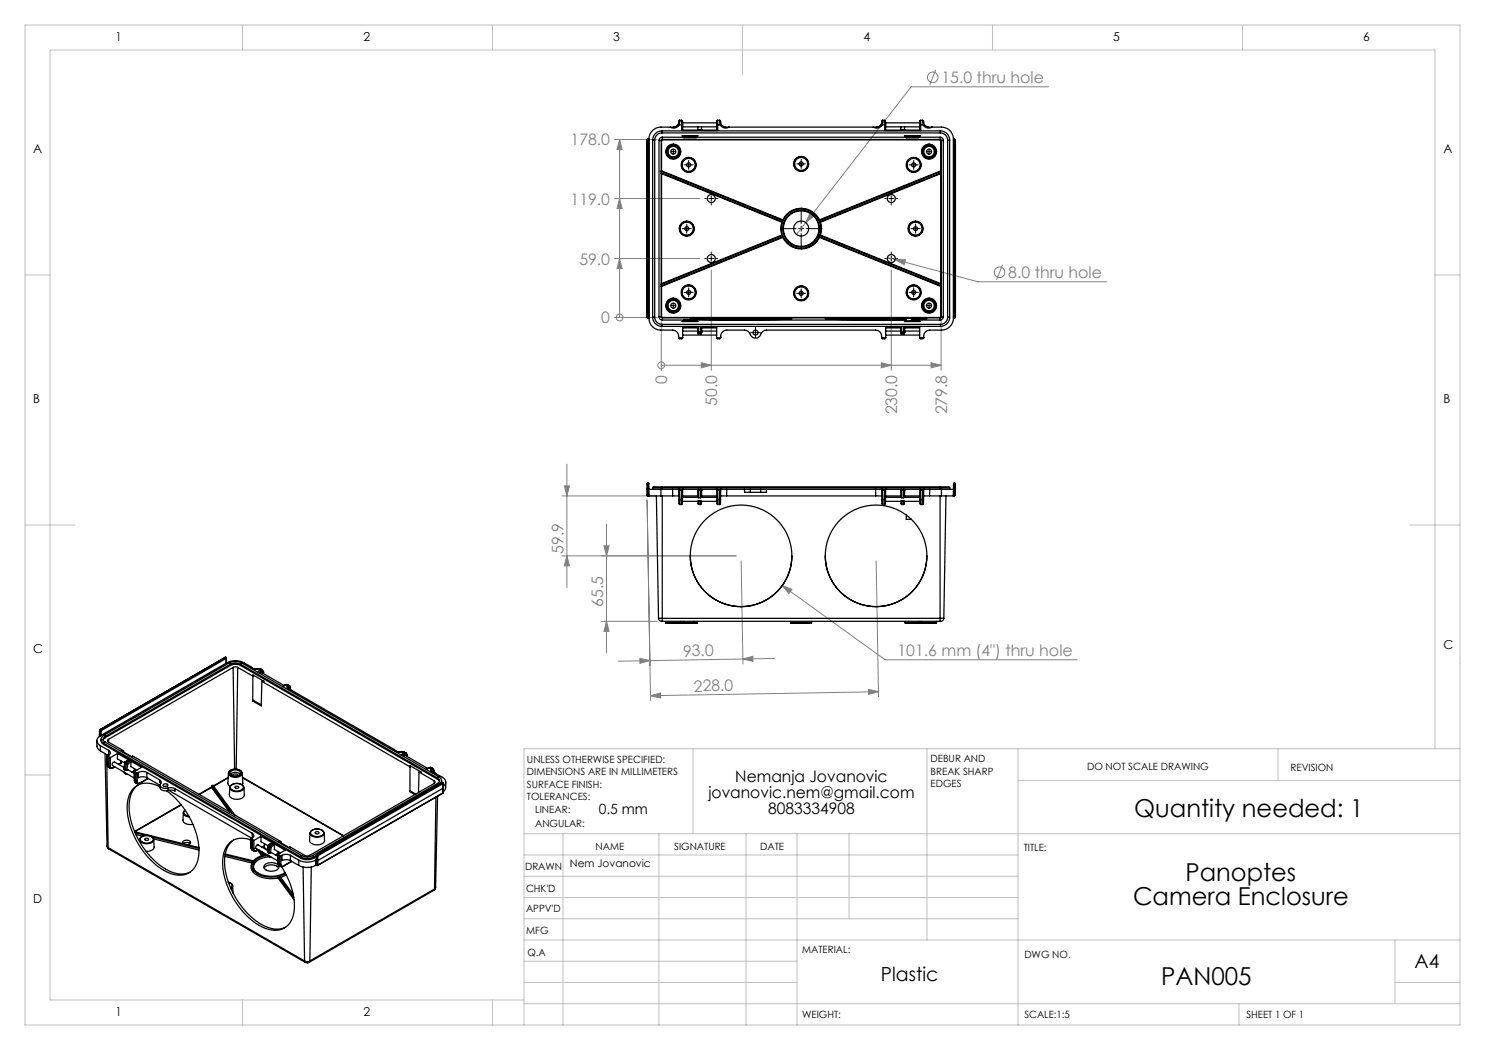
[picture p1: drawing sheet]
<svg xmlns="http://www.w3.org/2000/svg" width="297mm" height="210mm" viewBox="0 0 297 210" stroke-linecap="round" stroke-linejoin="round" font-family="sans-serif">
<g fill="none" stroke="#808080" stroke-width=".2">
<path d="M187.2 14l-1.3 3M209.7 17.4h-27.5l-21 27.1M122.9 39.7h17.1M122.9 27.9h8.6M123.9 27.9v35.6M123.9 39.7l.5 2h-1zM123.9 27.9l.5 2h-1zM122.9 51.7h17.1M123.9 51.7l.5 2h-1zM142.3 54v20.1M161.2 44.5l-1.9 2.4M162 42.6l.8 .7-1.6 1.2z"/>
<path d="M177.5 51.5l18.1 4.9h25.7M178.3 54v20.1M179 51.9h2.1l-.3 1zM188.2 57.8v16.3M200.5 53l-1.2 3M122.9 63.5h8.6M123.9 63.5h.1M132.3 73.1h.1M132.3 64.4v9.7M132.3 73.1h55.9M140.3 72.5l2 .6-2 .5zM176.3 72.5l2 .6-2 .5z"/>
<path d="M186.2 72.5l2 .6-2 .5zM112.4 99.2h18.8M112.9 97.2h1l-.5 2zM113.4 92.8v24.7M112.4 111.2h34.8M113.4 111.2l.5 2h-1zM120.8 109.2h1l-.5 2zM121.3 104.8v25.8M129.4 100l.7 40.1M148.2 112.2l.4 20.6M156.5 117.1l1.9 .8-.6 .8zM156.5 117.1l20.5 14.9h38.5"/>
<path d="M175.2 112.2l.5 27.1M120.3 124.3h11.2M121.3 124.3l.5 2h-1zM128 131.7l2 .4-2 .6zM130.1 139.1l2-.5v1zM148.6 131.8l2-.5v1zM154.9 131.7l-31.3 .5M173.7 137.9l2 .4-2 .6zM175.7 138.3l-45.6 .8"/>
<circle cx="186.5" cy="15.5" r="1.06"/>
<circle cx="199.9" cy="54.5" r="1.06"/>
<circle cx="123.9" cy="63.5" r=".68"/>
<circle cx="132.3" cy="73.1" r=".68"/>
</g>
<g fill="none" stroke="#000" stroke-width=".2" stroke-dasharray="15.2 1.3 1.3 1.3">
<path d="M133.7 30.3h-.6M134.7 29.3v-.5M134.7 31.3v.6M135.7 30.3h.5M137.2 33h-.4M137.7 32.5v-.4M137.7 33.5v.4M138.2 33h.4M141.3 39.7h-.3M142.3 38.7v-.3M143.3 39.7h.3M159.7 32.8h-.4"/>
<path d="M160.2 32.3v-.4M160.2 33.3v.4M160.7 32.8h.4M177.3 39.7h-.3M178.3 38.7v-.3M179.3 39.7h.3M182.2 33h-.4M182.7 32.5v-.4M182.7 33.5v.4M183.2 33h.4M184.8 30.3h-.5M185.8 29.3v-.5"/>
<path d="M185.8 31.3v.6M186.8 30.3h.6M136.9 45.7h-.4M137.2 58.5h-.4M137.4 45.2v-.4M137.4 46.2v.4M137.7 58v-.4M137.7 59v.4M137.9 45.7h.4M138.2 58.5h.4M141.3 51.7h-.3M142.3 40.7v.3"/>
<path d="M142.3 50.7v-.3M142.3 52.7v.3M143.3 51.7h.3M159.2 45.7h-3.1M159.7 58.7h-.4M160.2 58.2v-.4M160.2 59.2v.4M160.2 44.7v-3.1M160.2 46.7v3.2M160.7 58.7h.4M161.2 45.7h3.2M177.3 51.7h-.3"/>
<path d="M178.3 40.7v.3M178.3 50.7v-.3M178.3 52.7v.3M179.3 51.7h.3M182.2 58.5h-.4M182.6 45.7h-.4M182.7 58v-.4M182.7 59v.4M183.1 45.2v-.4M183.1 46.2v.4M183.2 58.5h.4M183.6 45.7h.4"/>
<path d="M133.7 61.1h-.6M134.7 60.1v-.5M134.7 62.1v.6M135.7 61.1h.5M150.6 66.5h-.5M151.1 66v-.5M151.1 67v.5M151.6 66.5h.5M184.8 61.1h-.5M185.8 60.1v-.5M185.8 62.1v.6M186.8 61.1h.6"/>
</g>
<g fill="none" stroke="#000" stroke-width=".2">
<path d="M134.2 30.3h1M134.7 29.8v1M137.2 33h1M137.7 32.5v1M141.8 39.7h1M142.3 39.2v1M159.7 32.8h1M160.2 32.3v1M177.8 39.7h1M178.3 39.2v1M182.2 33h1M182.7 32.5v1"/>
<path d="M185.3 30.3h1M185.8 29.8v1M136.9 45.7h1M137.2 58.5h1M137.4 45.2v1M137.7 58v1M141.8 51.7h1M142.3 51.2v1M159.7 45.7h1M159.7 58.7h1M160.2 45.2v1M160.2 58.2v1"/>
<path d="M177.8 51.7h1M178.3 51.2v1M182.2 58.5h1M182.6 45.7h1M182.7 58v1M183.1 45.2v1M134.2 61.1h1M134.7 60.6v1M150.6 66.5h1M151.1 66v1M185.3 61.1h1M185.8 60.6v1"/>
</g>
<g fill="none" stroke="#c0c0c0" stroke-width=".2">
<path d="M5 5h287v200h-287zM48.5 5v5M98.5 5v5M148.5 5v10M198.5 5v5M248.5 5v5M5 55h5M287 55h5M5 105h10M282 105h10M5 155h5M138.6 149.8v17"/>
<path d="M185.4 149.8v38.2M203.6 149.8v55.2M203.6 156.1h88.4M255.6 149.8v6.3M287 149.8v-139.8h-277v190h94.8M292 149.8h-187.2v55.2M104.8 166.8h187.2M104.8 179.5h98.8M104.8 175.3h98.8M104.8 171h98.8M112.6 166.8v38.2M131.8 166.8v38.2"/>
<path d="M149.2 166.8v38.2M159.4 166.8v38.2M169.8 166.8v17M104.8 183.8h98.8M104.8 196.5h54.6M104.8 192.3h54.6M104.8 188h187.2M279 196.5h13M279 188v12.8M48.5 200v5M98.5 200v5M104.8 200.8h187.2"/>
<path d="M247.8 200.8v4.2"/>
</g>
<g fill="#808080">
<path d="M123.9 51.7l.5 2h-1zM123.9 39.7l.5 2h-1zM123.9 27.9l.5 2h-1z"/>
<path d="M140.3 72.5l2 .6-2 .5zM176.3 72.5l2 .6-2 .5zM186.2 72.5l2 .6-2 .5z"/>
<path d="M179 51.9l1.8 1 .3-1zM162 42.6l-.8 1.9 1.6-1.2zM156.5 117.1l1.3 1.6 .6-.8z"/>
<path d="M128 131.7l2 .4-2 .6zM148.6 131.8l2-.5v1zM130.1 139.1l2-.5v1zM173.7 137.9l2 .4-2 .6z"/>
<path d="M121.3 124.3l.5 2h-1zM120.8 109.2h1l-.5 2z"/>
<path d="M112.9 97.2h1l-.5 2zM113.4 111.2l.5 2h-1z"/>
</g>
<g fill="none" stroke="#000" stroke-width=".25">
<path d="M129.4 28v35.4M129.4 28v.1M129.4 28.1h.2M129.6 27.9l-.2 .1M129.6 27.9h.1M129.6 27.9h.2M129.6 27.9v.2M129.6 27.9l-.2 .2M129.6 28.1h.1M129.6 28.1v35.3M129.6 28.1h.2M129.6 27.9l.2 .2"/>
<path d="M129.6 27.9l.2 .1M129.8 28.1v35.3M129.8 28v.1M129.8 28v35.4M129.8 27.8v.1M130.5 28h.4M130.5 28v35.4M130.9 28v35.4M131.8 28.1v35.3M131.8 28.1h.5M132.2 34.3v.3M132.2 34.6l.1 .1"/>
<path d="M132.2 34.6l24.3 9.8M132.2 34.3l24.4 9.8M132.3 34.7h.1M132.3 34.2h.1M132.3 28.1h.1M132.3 28.1v6.1M132.3 34.7v22.1M132.3 34.2l-.1 .1M132.3 34.2l24.3 9.8M132.3 34.7l24.1 9.7M132.3 34.7v22M132.4 26.2v.4"/>
<path d="M132.4 26.2a1.86 1.86 0 0 0-1.9 1.8M132.4 26.6a1.45 1.45 0 0 0-1.5 1.4M132.4 26.2h55.7M132.4 26.6h55.7M132.5 27.4a.65 .65 0 0 0-.7 .7M132.5 27.9l-.2 .2M132.5 27.9v.1M132.5 28l-.2 .1M132.5 27.9h55.5M132.5 27.4h4.2M132.5 27.4v.5M132.5 28h55.5"/>
<path d="M134.1 25.4h-1.9a2.4 2.4 0 0 0-2.4 2.4M135.1 25.3l-.4 .1M135.1 25.3l-1 .1M135.4 25.1l-.3 .2M135.4 25.1l.2 .2M135.6 25.3a1.2 1.2 0 0 1-1.5 .1M135.6 24.9l.2 .1M135.6 24.9l-.2 .2M135.7 24.4l-.1 .5M135.8 25l-.2 .3M135.8 25h.5M135.9 24.3l-.1 .7"/>
<path d="M135.9 24.3l-.2 .1M135.9 24.1l-.2 .3M135.9 24.1v.2M135.9 24.1h.4M135.9 24.1h.1M136.3 24.1l.2 .3v.6M136.3 25h.2M136.3 25v1.1M136.5 24.3l-.2-.2v.9M136.5 24.6h6.8M136.5 25v1.1h-.2M136.5 25.4h6.8"/>
<path d="M136.5 26.1h6.8M136.6 27.3h2.8M136.7 27.4l.1 .2h2.4l.1-.2M136.7 27.4l-.3-.3h3.2l-.3 .3M139.3 27.4h41.9M139.5 25.9v.2h-3.2M139.5 25.4v.5M139.5 25.9h.8M140.3 25.9v.2h3.2M140.3 25.4v.5M143.3 25h.2M143.3 25v1.1h.2"/>
<path d="M143.3 25h.1M143.5 24.1h.4M143.5 25h.6M143.5 25v1.1M143.5 24.1l-.1 .2-.1 .7M143.5 24.1v.9M143.5 24.1h.1M143.5 24.1l-.1 .1-.1 .8M143.9 24.1l.2 .2M143.9 24.1v.2M143.9 24.1l.2 .3M143.9 24.3l.2 .7"/>
<path d="M143.9 24.3l.2 .1 .1 .5M144.1 25l.2 .3M144.2 24.9l-.1 .1M144.2 24.9l.2 .2M144.3 25.3a1.2 1.2 0 0 0 1.5 .1M144.4 25.1l.3 .2M144.4 25.1l-.1 .2M144.7 25.3l.4 .1M145.8 25.4h-.7M145.8 25.4h28.9M175.7 25.3l-.4 .1M175.7 25.3l-1 .1"/>
<path d="M176 25.1l-.3 .2M176 25.1l.2 .2M176.2 25.3a1.2 1.2 0 0 1-1.5 .1M176.2 24.9l.2 .1M176.2 24.9l-.2 .2M176.3 24.4l-.1 .5M176.4 25h.5M176.4 25l-.2 .3M176.5 24.3l-.1 .7M176.5 24.3l-.2 .1M176.5 24.1l-.2 .3M176.5 24.1v.2"/>
<path d="M176.5 24.1h.4M176.5 24.1h.1M176.9 24.1l.2 .3v.6M176.9 25h.2M176.9 25v1.1M177.1 24.3l-.2-.2v.9M177.1 24.6h6.8M177.1 25v1.1h-.2M177.1 25.4h6.8M177.1 26.1h6.8M180.1 25.9v.2h-3.2M180.1 25.4v.5"/>
<path d="M180.1 25.9h.8M180.9 25.9v.2h3.2M180.9 25.4v.5M181 27.3h2.9M181.2 27.4l.1 .2h2.4v-.2M181.2 27.4l-.3-.3h3.1l-.3 .3M183.7 27.4h4.3M183.9 25h.2M183.9 25v1.1h.2M183.9 25h.1M184.1 24.1h.4M184.1 25h.6"/>
<path d="M184.1 25v1.1M184.1 24.1l-.1 .2-.1 .7M184.1 24.1v.9M184.1 24.1l-.1 .1-.1 .8M184.1 24.1h.1M184.5 24.1v.2M184.5 24.1l.2 .2M184.5 24.1l.2 .3M184.5 24.3l.2 .7M184.5 24.3l.2 .1 .1 .5M184.7 25l.2 .3M184.8 24.9l-.1 .1"/>
<path d="M184.8 24.9l.2 .2M184.9 25.3a1.2 1.2 0 0 0 1.5 .1M185 25.1l.3 .2M185 25.1l-.1 .2M185.3 25.3l.4 .1M186.4 25.4h1.9a2.4 2.4 0 0 1 2.4 2.4M186.4 25.4h-.7M188 27.4a.65 .65 0 0 1 .7 .7M188 27.9l.2 .2M188 28l.2 .1M188 27.9v.1M188 27.4v.5"/>
<path d="M188.1 26.2v.4M188.1 26.2a1.86 1.86 0 0 1 1.8 1.8M188.1 26.6a1.45 1.45 0 0 1 1.4 1.4M188.2 28.1h.1M188.2 34.7l-24.1 9.7M188.2 34.2l-24.3 9.8M188.2 28.1v6.1M188.2 34.7v22M188.2 34.7h.1M188.2 34.2h.1M188.2 28.1h.5M188.2 34.7v22.1"/>
<path d="M188.2 34.2v.1M188.2 34.3v.3M188.2 34.6v.1M188.2 34.3l-24.4 9.8M188.2 34.6l-24.3 9.8M188.7 28.1v35.3M189.5 28h.4M189.5 28v35.4M189.9 28v35.4M190.7 27.8v.1M190.7 27.9h.2M190.7 28v35.4"/>
<path d="M190.7 28v.1M190.7 28.1h.2M190.9 27.9l-.2 .2M190.9 27.9l-.2 .1M190.9 28.1h.1M190.9 28.1v35.3M190.9 27.9h.1M190.9 27.9v.2M190.9 28.1h.2M190.9 27.9l.2 .2M190.9 27.9l.2 .1M191.1 28.1v35.3"/>
<path d="M191.1 28v.1M191.1 28v35.4M132.2 56.9v.3M132.2 57.2l.1 .1M132.3 56.8l-.1 .1M132.3 57.3v6.1M132.3 57.3h.1M132.3 56.7v.1M156.4 44.4a4.1 4.1 0 0 0 0 2.6M156.4 47l-24.1 9.7M156.4 47l.1 .1M156.5 44.4a4 4 0 0 0 0 2.7"/>
<path d="M156.5 47.1l-24.3 9.8M156.5 44.4h-.1M156.6 44a4.1 4.1 0 0 1 3.6-2.3 4.1 4.1 0 0 1 3.7 2.3M156.6 47.5a4.1 4.1 0 0 0 3.6 2.3 4.1 4.1 0 0 0 3.7-2.3M156.6 47.5l-24.3 9.8M156.6 44v.1M156.6 44.1a4 4 0 0 1 3.6-2.3 4 4 0 0 1 3.6 2.3M156.6 47.3a4 4 0 0 0 3.6 2.4 4 4 0 0 0 3.6-2.4M156.6 47.3l-24.4 9.9M156.6 47.3v.2M163.8 47.3l24.4 9.9M163.8 47.3l.1 .2"/>
<path d="M163.9 47.5l24.3 9.8M163.9 44l-.1 .1M163.9 44.4a4 4 0 0 1 0 2.7M163.9 47.1l24.3 9.8M163.9 44.4h.2M164.1 44.4a4.1 4.1 0 0 1 0 2.6M164.1 47l24.1 9.7M164.1 47l-.2 .1M188.2 56.7v.1M188.2 57.3h.1M188.2 57.3v6.1M188.2 56.8v.1"/>
<path d="M188.2 57.2v.1M188.2 56.9v.3M129.4 63.4l.2 .2M129.4 63.4h.2M129.4 63.4h.1M129.6 63.6h.2a2.4 2.4 0 0 0 2.4 2.4h2.3a1.25 1.25 0 0 1 1.2 1.6M129.6 63.4v.2M129.6 63.6h.1M129.6 63.4h.1M129.6 63.4h.2M129.8 63.4l-.2 .2M129.8 63.4h.1"/>
<path d="M130.5 63.4h.4M130.5 63.4a1.86 1.86 0 0 0 1.9 1.9M130.9 63.4a1.45 1.45 0 0 0 1.5 1.5M131.8 63.4a.65 .65 0 0 0 .7 .6M131.8 63.4h.5M132.3 63.4l.2 .2M132.3 63.4h.1M132.3 63.4l.2 .1M132.4 64.9v.4M132.4 64.9h55.7M132.4 65.3h55.7M132.5 63.5v.1"/>
<path d="M132.5 63.6h55.5M132.5 63.6v.4M132.5 64h4.2M132.5 63.5h55.5M135.7 67.6l.2 .1h.5l.1-.1M135.7 67.5h.8M136.5 66.2h3M136.5 67h6.8M136.5 65.5h3M136.6 64.2h2.8M136.7 64l-.3 .3h3.2l-.3-.3M136.7 64l.1-.1h2.4l.1 .1"/>
<path d="M138.1 63.8l10.1-.2 10.2 .2-9.8 .2zM139.3 64h41.9M139.5 66.4h.1M139.5 66.4h.2M139.5 66.4l.3 .5M139.5 66.4l.2 .2M139.7 66.4v.2M139.7 65.5h-.2v.9M139.7 65.5h-3.2v2.1M139.7 66.4h.4M139.7 65.5v.9M139.7 66.6h.4"/>
<path d="M139.7 66.6l.1 .3M139.8 66.9h.3M140.1 66.4v.2M140.1 66.4h.2M140.1 65.5h.2v.9M140.1 65.5h3.2v2.1M140.1 65.5v.9M140.1 66.6v.3M140.3 66.4l-.2 .5M140.3 66.4l-.2 .2M140.3 66.4h.1M140.3 66.2h3"/>
<path d="M140.3 65.5h3M143.3 67.6l.2 .1h.5l.1-.1M143.3 67.5h.8M144.1 67.6a1.26 1.26 0 0 1 1.2-1.6h3.6a1.68 1.68 0 0 1 1.4 1.3 1.16 1.16 0 0 0 1.2 .2 1.16 1.16 0 0 0 .8-.9l.6-.5 .4-.1h21.8a1.25 1.25 0 0 1 1.2 1.6M176.3 67.6l.2 .1M176.3 67.5h.8M177.1 67.6l-.1 .1h-.5M177.1 66.2h3M177.1 67h6.8M177.1 65.5h3M180.1 66.4h.1M180.1 66.4h.2"/>
<path d="M180.1 66.4l.3 .5M180.1 66.4l.2 .2M180.3 65.5h-.2v.9M180.3 66.4v.2M180.3 65.5h-3.2v2.1M180.3 66.4h.4M180.3 65.5v.9M180.3 66.6h.4M180.3 66.6l.1 .3M180.4 66.9h.3M180.7 65.5h.2v.9M180.7 66.4v.2"/>
<path d="M180.7 66.4h.2M180.7 65.5h3.2v2.1M180.7 65.5v.9M180.7 66.6v.3M180.9 66.4l-.2 .5M180.9 66.4l-.2 .2M180.9 66.4h.1M180.9 66.2h3M180.9 65.5h3M181.2 64l-.3 .3h3.1l-.3-.3M182.3 64.2h-1.3M182.3 64.2h1.6"/>
<path d="M182.3 63.9l3.1-.1-10.2-.2-10.1 .2 5.5 .1h10.7l-.1 .1M182.3 63.9l1.4 .1M182.3 63.9v.3M183.7 64h4.3M183.9 67.6l.2 .1h.5l.1-.1M183.9 67.5h.8M188 63.5v.1M188 63.6v.4M188.1 64.9v.4M188.2 63.4h.1M188.2 63.4l-.2 .1M188.2 63.4l-.2 .2"/>
<path d="M188.2 63.4h.5M188.7 63.4a.65 .65 0 0 1-.7 .6M189.5 63.4h.4M189.5 63.4a1.45 1.45 0 0 1-1.4 1.5M189.9 63.4a1.86 1.86 0 0 1-1.8 1.9M190.7 63.4l.2 .2M190.7 63.4h.2M190.7 63.4h.1M190.9 63.6h.1M190.9 63.4h.1M190.9 63.4v.2M190.9 63.4h.2"/>
<path d="M190.9 63.6h-.2a2.4 2.4 0 0 1-2.4 2.4h-2.4a1.25 1.25 0 0 0-1.2 1.6M191.1 63.4l-.2 .2M191.1 63.4h.1M129.4 97.9h.2M129.4 97.9v1.1M129.4 96.7h.2M129.4 96.7v1.2M129.4 99h.2M129.4 99l.2 .2M129.6 97.9h2.6M129.6 97.9v1.1M129.6 96.6l-.2 .1"/>
<path d="M129.6 96.6v.1M129.6 96.7h.1M129.6 96.7v1.2M129.6 96.6h.1M129.6 99v.2M129.6 99.2h.2M129.6 99h.2M129.6 96.7h.2M129.6 96.6l.2 .1M129.8 96.7v2.5M129.8 99.2h2.4M130.5 97.6h1.9"/>
<path d="M130.5 97.6v.3M131.3 99.2l.4 24.5M132.2 97.9h2.3M132.2 99.2h2.3M132.2 97.9v1.3M132.4 97.4h-1.7l-.2 .2M132.4 97.4v.2M132.4 97.4h55.7M132.4 97.6h55.7M132.4 97.6v.3M132.5 99.2v24.5M134.5 97.9h1.2"/>
<path d="M134.5 97.9v1.3M134.5 99.2h1.2M135.7 97.9l.2 .2M135.7 97.9h.1M135.7 97.9h8.4M135.7 97.9l.1 2M135.8 99.9h.2M135.8 99.9v.9l.2 .1M135.9 98.1h.4M135.9 98.1l.1 1.8M136 99.9v1M136 99.9h.3"/>
<path d="M136.3 99.9h.2M136.3 99.9v1M136.3 98.1v1.8M136.5 99.9v.8l-.2 .2M136.5 99.5h3.1M136.5 99.2h3.1M136.5 97.9h.1M136.5 97.9l-.2 .2M136.5 97.9v2M139.5 98.1h.1M139.5 98.1l.1 1.4M139.6 99.5h.2"/>
<path d="M139.7 98l-.2 .1M139.7 98v-.1l-.2 .2M139.7 98h.4M139.7 98l.1 1.5M139.8 99.5h.3M140.1 98l.2 .1M140.1 98l.1-.1 .1 .2M140.1 98v1.5M140.3 99.5h-.2M140.3 99.5h3.1M140.3 99.2h3.1M140.3 98.1h.1"/>
<path d="M140.3 98.1v1.4M143.3 97.9l.2 .2M143.3 97.9h.1M143.3 97.9l.1 2M143.4 99.9h.2M143.4 99.9v.8l.2 .2M143.5 98.1h.4M143.5 98.1l.1 1.8M143.6 99.9v1M143.6 99.9h.3M143.9 99.9h.2M143.9 99.9v1"/>
<path d="M143.9 98.1v1.8M144.1 99.9v.8l-.2 .2M144.1 99.2h1.2M144.1 97.9h.1M144.1 97.9l-.2 .2M144.1 97.9h1.2M144.1 97.9v2M145.3 99.2h29.8M145.3 97.9h3.6M145.3 97.9v1.3M148.9 97.9v.6h1.2M148.9 97.9h1.2"/>
<path d="M150.1 97.9h2M150.1 97.9v.6M150.1 98.5h2M152.1 97.9h1.2M152.1 97.9v.6M153.3 97.9v.6h-1.2M153.3 97.9h21.8M175.1 97.9h1.2M175.1 97.9v1.3M175.1 99.2h1.2M176.3 97.9l.2 .2M176.3 97.9h.1"/>
<path d="M176.3 97.9h8.4M176.3 97.9l.1 2M176.4 99.9h.2M176.4 99.9v.8l.2 .2M176.5 98.1h.4M176.5 98.1l.1 1.8M176.6 99.9v1M176.6 99.9h.3M176.9 99.9h.2M176.9 99.9v1M176.9 98.1v1.8M176.9 98.1h.1"/>
<path d="M177.1 99.9v.8l-.2 .2M177.1 99.5h3.1M177.1 99.2h3.1M177.1 97.9h.1M177.1 97.9l-.2 .2M177.1 97.9v2M180.1 98.1h.1M180.1 98.1l.1 1.4M180.2 99.5h.2M180.3 98l-.2 .1M180.3 98v-.1l-.2 .2M180.3 98h.4"/>
<path d="M180.3 98l.1 1.5M180.4 99.5h.3M180.7 98l.2 .1M180.7 98l.1-.1 .1 .2M180.7 98v1.5M180.9 99.5h-.2M180.9 99.5h3.1M180.9 99.2h3.1M180.9 98.1h.1M180.9 98.1v1.4M183.9 97.9l.2 .2M183.9 97.9h.1"/>
<path d="M183.9 97.9l.1 2M184 99.9h.2M184 99.9v.8l.2 .2M184.1 98.1h.1M184.1 98.1h.4M184.1 98.1l.1 1.8M184.2 99.9v1M184.2 99.9h.3M184.5 99.9h.2M184.5 99.9v1M184.5 98.1v1.8M184.5 98.1h.1"/>
<path d="M184.7 99.9v.8l-.2 .2M184.7 99.2h1.2M184.7 97.9h.1M184.7 97.9l-.2 .2M184.7 97.9h1.2M184.7 97.9v2M185.9 99.2h2.4M185.9 97.9h2.4M185.9 97.9v1.3M188 99.2v24.5M188.1 97.4h1.6l.2 .2M188.1 97.6h1.8"/>
<path d="M188.1 97.4v.2M188.1 97.6v.3M188.3 99.2h2.4M188.3 97.9h2.6M188.3 97.9v1.3M189.2 99.2l-.4 24.5M189.9 97.6v.3M190.7 99.2h.2M190.7 99h.2M190.7 96.7h.2M190.7 96.7v2.5M190.9 96.6l-.2 .1"/>
<path d="M190.9 96.7v1.2M190.9 96.7h.1M190.9 96.6h.1M190.9 99h.2M190.9 99v.2M190.9 96.7h.2M190.9 96.6v.1M190.9 96.6l.2 .1M190.9 97.9h.2M190.9 97.9v1.1M191.1 99l-.2 .2M191.1 96.7v1.2"/>
<path d="M191.1 97.9v1.1M136 100.9h.3M136.5 100.3h3.1M138.1 111.2a10.2 10.2 0 0 0 10.1 10.1 10.2 10.2 0 0 0 10.2-10.1M139.6 100.3v.5l.2 .1M139.8 100.2l-.2 .1M139.8 100.2v.7M139.8 100.2h.3M139.8 100.9h.3M140.1 100.2l.2 .1M140.1 100.2v.7M140.3 100.3v.5l-.2 .1"/>
<path d="M140.3 100.3h3.1M143.6 100.9h.3M165.1 111.2a10.2 10.2 0 0 0 10.1 10.1 10.2 10.2 0 0 0 10.2-10.1M176.6 100.9h.3M177.1 100.3h3.1M180.2 100.3v.5l.2 .1M180.4 100.2l-.2 .1M180.4 100.2v.7M180.4 100.2h.3M180.4 100.9h.3M180.7 100.2l.2 .1M180.7 100.2v.7"/>
<path d="M180.9 100.3v.5l-.2 .1M180.9 100.3h3.1M181.3 103v.9h1M184.2 100.9h.3M45 131.5h.2M45 131.5h.1M45 131.5l-25 14.4M45.1 131.5h.1M45.1 131.5l.1 .2M45.1 131.5l-25 14.4M45.2 131.5h-.1M45.2 131.5h.1"/>
<path d="M45.2 131.5l.1 .1M45.2 131.7l-25 14.4M45.2 131.7v.9M45.2 132.6l-25 14.5M45.3 131.6l-.1 1M45.3 131.6l-.1 .1M45.3 132.5l.1 .1a3.7 3.7 0 0 1 3.4-.1l1.3 .8M45.8 132.6l.3 .3M45.8 132.6l-25 14.4M45.8 132.6l1.3-.3 1.3 .3M46.1 133.1a2.27 2.27 0 0 1 2 0M46.1 132.9a2.27 2.27 0 0 1 2 0"/>
<path d="M46.1 133.1l-25.1 14.4M46.1 132.9l-25.1 14.4M46.1 132.9v.2M46.6 133.5l.5-.1 .4 .1M46.6 133.5l-24.9 14.4M46.6 133.5l.3 20.3M47.5 133.5l3.1 1.7M47.5 133.5l-.3 20.3M48.1 133.1l39.4 22.7M48.1 132.9l39.4 22.7M48.1 132.9v.2M48.4 132.6l-.3 .3"/>
<path d="M48.4 132.6l39.3 22.7M50.1 133.3l.5 .4 .7 .1M50.1 133.3a1.22 1.22 0 0 0 1.2 .6M50.5 140l1.8 1M50.6 135.2v-.2l2.2 1.3h-.4M50.6 135.2l-.1 5 1.7 1 .2-4.9M51.3 133.8v.1M51.6 133.8h.1M51.6 133.8h.6M51.6 133.8h-.3M51.7 133.8l.5 .1M51.7 133.8l-.4 .1"/>
<path d="M51.7 133.8l.3 .3M52 134.7l.4-.2 4.4 2.6M52 134.1l.2 .2M52 134.1l-.5 .3M52.2 134.3h.3l.2 .3M52.2 134.3l-.5 .3M52.2 133.8l.3 .2M52.4 136.3l29.6 17.1M52.5 134l.2 .5M52.5 134l-.5 .1M52.7 134.6l-.1 .1M52.7 134.5v.1"/>
<path d="M52.7 134.5v.2M57 137h.1M57 137l-.5 .3M57.1 137l.4 .2M57.1 137l-.5 .3M57.4 137.4a.94 .94 0 0 0 1 .7M57.5 137.2l.2 .2M57.5 137.2a.23 .23 0 0 1 .3-.1 .23 .23 0 0 1 .1 .3M57.5 137.2l-.1 .2M57.6 137l.4 .3 .1 .3M57.6 137h-.6M57.6 137h-.5"/>
<path d="M57.6 137.6l.2 .2 .6 .3M57.7 137.4l-.1 .2-.2-.2M57.9 137.4l.1 .3M57.9 137.4h-.2M57.9 137.4v.5M58.1 137.6l-.1 .1M58.1 137.6l-.1 .4v-.3M58.4 138.1l20.4 11.8M131.7 123.7h.8M131.7 123.7a.65 .65 0 0 0 .8 .6M132.5 123.7v.6M132.5 123.7h55.5"/>
<path d="M132.5 124.3h55.5M133.2 124.3v.3M133.2 124.6h3M136.1 124.7h.7M136.2 124.6h.5M136.2 124.3v.3M136.7 124.3v.3M136.7 124.6h2M138.7 124.6h.7M138.7 124.3v.3M139.4 124.6l-.7 .1M139.4 124.3v.3"/>
<path d="M158.1 124.3v.3M158.1 124.6h4.2M162.3 124.3v.3M181 124.3v.3M181 124.6l.8 .1M181 124.6h.7M181.7 124.3v.3M181.7 124.6h2M183.7 124.7h.7M183.7 124.6h.6M183.7 124.3v.3M184.3 124.3v.3"/>
<path d="M184.3 124.6h3M187.3 124.3v.3M188 123.7h.8M188 123.7v.6M188.8 123.7a.65 .65 0 0 1-.8 .6M19.4 148.2a1.88 1.88 0 0 0 .3 1.6l.4 .4M19.9 147v.1M19.9 147v.3M19.9 146.1h.1M19.9 146.1v.9M19.9 147.1h.1M19.9 147.1v.1"/>
<path d="M20 146.1h.1M20 147.1h.1a1.04 1.04 0 0 0-.7 1 1.04 1.04 0 0 0 .7 1M20 147.1h.2M20 146.1h.2M20 146.1v1M20 145.9h.1M20 145.9l-.1 .2M20.1 149.1l1.6 1M20.1 149.1v1.1M20.1 150.2l1.6 .9M20.1 145.9h.1M20.1 145.9l-.1 .2"/>
<path d="M20.1 145.9l.1 .2M20.2 147.9l.1 .5 .4 .5M20.2 147.9l.2 .5 .3 .3M20.2 146.1v1M20.7 148.9l39.4 22.7M20.7 148.7l39.4 22.7M20.7 148.7v.2M20.8 147l.2 .3M20.8 147l-.5 .5-.1 .4M21 148.4l-.3 .3M21 148.4l39.4 22.7M21 150.7l.4 18.5"/>
<path d="M21 147.3a.57 .57 0 0 0-.4 .5 .57 .57 0 0 0 .4 .6M21 147.5l-.4 .5M21 147.3v.2M21.3 150.9l.3 18.6M21.4 151.3l.1 1.6M21.5 152.9l.3 .6-.3-.5M21.5 152.9v.1M21.5 151.2v.3M21.5 151.2l.6 .3M21.5 151.2h.1M21.5 151.5l.3 .2M21.5 151.5v1.5"/>
<path d="M21.5 153l.3 .2M21.7 147.9a.28 .28 0 0 0-.2 .2 .28 .28 0 0 0 .2 .3M21.7 148.4l3 1.8M21.7 147.9v.5M21.7 150.1a.52 .52 0 0 1 .4 .5 .52 .52 0 0 1-.4 .5M21.7 151.1l-.2 .1M21.7 150.1l.1 .9M21.8 153.5l.2 .1M21.8 153.2h.3M21.8 153.2l.2 .4M21.8 151.7v1.5M22.1 151.5l-.3 .2"/>
<path d="M22.1 153.2l.1 .3h.4M22.1 151.5v1.7M22.1 151.5h.1M22.6 153.6h-.6M22.6 153.5v.1M22.9 153.3l-.3 .2M23 153.4l-.4 .2M23.5 150.7l2.3 1.3M23.5 150.7l-1.4 .8M23.5 150.7v1.1l1.4 .8M24.2 152.6l-.4 .3M24.2 152.2v.4"/>
<path d="M24.2 152.6l-.5 .3M24.7 150.2h-.4l2.2 1.2v-.2l29.7 17.1M24.7 150.2v.2M24.8 154.4l.4 .4M24.8 153.5l-1.9-1.1a.47 .47 0 0 0-.4 .7l4.4 2.5M24.8 154.4l.2 .3M24.8 153.9l.3 .2M24.9 152.5l-.1 1.4M24.9 152.5l.1 .1M25 152.6l.3 .1M25 152.6l-.2 1.3M25 152.4h.1"/>
<path d="M25 152.4l-.1 .1M25.1 154.6l.2 .2M25.1 152.4l-.1 .2M25.1 152.4l.3 .1M25.2 154.8l.4 .1M25.3 152.7l.3 .1M25.3 152.7l-.2 1.4M25.4 154l-.3 .1M25.4 154h.2l1.2 .7M25.4 152.5l.2 .3M25.4 152.5l-.1 .2M25.6 152.8h.1"/>
<path d="M25.6 152.8l-.2 1.2M25.8 152l-.8 .4M25.8 152l-.7 .4M26.1 152.2l.1 .2M26.1 152.2l2.2 1.3-1.4 .8M26.1 152.2l-.7 .3M26.2 152.4v.9l1.2 .7M26.2 152.4l-.6 .4M26.8 154.4l.1 1.7M26.9 156.1l.2 .5M26.9 156.1h.1M26.9 154.1l-.5 .3"/>
<path d="M26.9 153.7v.4M26.9 154.3v.3M26.9 154.3l.6 .3M26.9 154.3h.1M26.9 154.6l.3 .2M26.9 154.6v1.5M26.9 156.1l.3 .2M27.2 156.3h.3M27.2 156.3l.2 .4-.3-.1M27.2 154.8v1.5M27.5 154.6l-.3 .2M27.5 156.3l.1 .3h.4"/>
<path d="M27.5 154.6v1.7M27.5 154.6h.1M27.6 157a5.4 5.4 0 0 0-1.7 5.2 15.8 15.8 0 0 0 8.3 12.1 4.6 4.6 0 0 0 3.8 .1M27.7 154.5a1.88 1.88 0 0 1 1.7 0M27.7 154.5v1.1a1.88 1.88 0 0 1 1.7 0M27.7 154.5l-.2 .1M28 156.7h-.6M28 156.6v.1M29.4 155.6l2.6 1.5a1.07 1.07 0 0 0 .5 1 1.07 1.07 0 0 0 1.1 0M29.4 154.5l2.5 1.4M29.4 154.5v1.1M29.6 155.7l-1.6 1"/>
<path d="M29.6 155.7h.1M29.6 155.7l-1.6 .9M31.9 155.9a.66 .66 0 0 1 .1 1.1 1.16 1.16 0 0 0 1.6 .6M31.9 155.9v.5l.3 .3M32 157.3a4.3 4.3 0 0 0-5.5 .6 7.6 7.6 0 0 0-.7 6.5 15.8 15.8 0 0 0 8 10.2 3.9 3.9 0 0 0 5.9-3.3 15.3 15.3 0 0 0-4.9-11.9l-1.5-1.2M32.7 156.9a.53 .53 0 0 1 .9 .2 .56 .56 0 0 1-1-.1zM32.8 157.3h.6M33.6 157.6l.7-.1 .7 .2M33.6 157.6v.5M33.7 158.1l16.7 9.6M35 157.7v.5l-.7-.2-.7 .1M35 157.7l15.4 8.9"/>
<path d="M42.3 157.4v.1M42.3 157.4l-2.5 1.5M42.3 157.5l3.6 4.9M42.3 157.5l-2.4 1.4M42.4 157.2l4 5.5M42.4 157.2l.2-.2 4.3 6M42.4 157.2l-.1 .2M45.6 155.6l-2.9 1.7M45.6 155.5l-2.9 1.7M45.7 154.6l-.1 2.1 .1 .3 .3 .3M45.7 154.6a1.62 1.62 0 0 0 2.7 .3v-.3l.2 2.1-.1 .3M45.9 154.3a1.56 1.56 0 0 1 2.4 .3 1.48 1.48 0 0 1-2.5 0z"/>
<path d="M46 157.5l-.1 1.5a1.68 1.68 0 0 0 2.5 .6l.4-.3 .1-.3-.1-1.5M46 157.5a1.66 1.66 0 0 0 2.7 .3l.1-.3M46.1 154.8a1.46 1.46 0 0 1 1.9 0M46.2 157.2a1.6 1.6 0 0 1 2.5 .3 1.51 1.51 0 0 1-2.6 0zM46.2 154.2a1.29 1.29 0 0 1 1.9 .4 1.24 1.24 0 0 1-2.1 0zM46.6 155.1a.53 .53 0 0 1 .5-.3 .53 .53 0 0 1 .5 .3M47 157.4a.41 .41 0 0 1 .4-.2 .41 .41 0 0 1 .3 .3 .41 .41 0 0 1-.4 .2 .41 .41 0 0 1-.3-.3zM47.5 156.7h-.5a1.11 1.11 0 0 0-1 .8M47.7 156.7a1.08 1.08 0 0 1 1.1 .8M48.4 154.6a1.58 1.58 0 0 0-2.7 0M48.5 155.5l20.2 11.6M48.5 155.6l20.1 11.6"/>
<path d="M78.8 149.9a1.22 1.22 0 0 0 1.2 .5M78.8 149.9l.3 .2M79.1 150.1l.9 .3M80.4 150.4h-.4M80.4 150.4l.3 .2M80.7 151.3l.4-.2 4.4 2.6M80.7 150.6l.2 .3M80.7 150.6l-.5 .4M80.9 150.4h-.5M80.9 150.4h.1M80.9 150.9l.3-.1 .2 .4M80.9 150.9l-.5 .2"/>
<path d="M80.9 150.4l.3 .2M81.2 150.6l.2 .5M81.2 150.6h-.5M81.4 151.2v.1M81.4 151.1v.1M81.4 151.1v.2M82 158.1l1.2 .7M82 153.4v-.3l2.2 1.3h-.4M82 153.4v4.9l1 .6M83.8 154.4l3 1.8M83.8 154.4l-.1 4.1M85.7 153.6l.6-.1-.5 .1"/>
<path d="M85.7 153.6h.1M85.7 153.6l-.5 .3M85.8 153.6l.4 .2M85.8 153.6l-.5 .3M86.2 154a.94 .94 0 0 0 .9 .7M86.2 154l.2 .2M86.2 153.8l.2 .2M86.2 153.8a.23 .23 0 0 1 .3-.2 .23 .23 0 0 1 .1 .4M86.2 153.8v.2M86.3 153.5l.4 .3 .1 .4M86.3 154.1l.2 .3 .6 .3M86.4 154v.2"/>
<path d="M86.6 154l.1 .3M86.6 154h-.2M86.6 154v.5M86.7 154.3v.2M86.8 154.2l-.1 .1M86.8 154.2l-.1 .3M86.8 156.2a.28 .28 0 0 1 .2 .2 .28 .28 0 0 1-.2 .3l-25 14.4h-.7l-3.1-1.8v.3l-2.3-1.3h.5M86.8 156.2v.5M87.1 154.7l1.4 .7a1.01 1.01 0 0 1 .6 .9 1.01 1.01 0 0 1-.5 1M87.2 159.4l-.3 18.4M87.5 155.6a.57 .57 0 0 1 .4 .5 .57 .57 0 0 1-.4 .6M87.5 155.8l.4 .5"/>
<path d="M87.5 155.6v.2M87.5 159.3l-.4 18.2M87.5 156.7l.3 .2M87.5 156.7l-25 14.4M87.7 155.3l.5 .4 .1 .5M87.7 155.3l-.2 .3M88.3 156.2v.3M88.3 156.2l-.1 .4M88.3 156.5h.2M88.3 156.5h.1M88.3 156.5l-24.9 14.4M88.4 156.5h.1"/>
<path d="M88.4 156.5l.2 .2M88.4 156.5l-25 14.4M88.5 156.5h-.1M88.5 156.5h.1M88.5 156.5l.1 .2M88.5 158.7l-25 14.4M88.6 158.6l-.1 .1M88.6 158.6l-25 14.4M88.6 156.7l-25 14.5M88.6 156.7v1M88.6 157.7l-25 14.4h-.3M88.6 157.7v.9"/>
<path d="M88.6 158.5l-.1 .2M88.6 158.5v.1M88.6 156.7h.1M88.6 156.7v.9M88.6 157.6v.1M88.6 157.6v.9M89.2 156.4a1.88 1.88 0 0 1-.3 1.7l-.3 .3M21.4 169.2l.2 .3M21.4 169.2l.4 .6M21.6 169.5l.1 .3M21.6 169.5l39.3 22.7M21.7 169.8l39.3 22.7"/>
<path d="M27 166.6l2.2 .5M27.2 166.9l1.3 .3M27.9 167.9a1.64 1.64 0 0 0 2.6 .5l.2-.5M27.9 167.9v.4M27.9 167.9a1.6 1.6 0 0 1 2.8 0M28.1 167.6a1.6 1.6 0 0 1 2.5 .3 1.51 1.51 0 0 1-2.6 0zM29 167.8a.41 .41 0 0 1 .4-.2 .41 .41 0 0 1 .3 .3 .41 .41 0 0 1-.4 .2 .41 .41 0 0 1-.3-.3zM30.4 167.4l9.4 2.3M30.7 167.8l9.1 2.2M30.7 167.9l.1 1.5a1.34 1.34 0 0 1-1.6 .9M36.2 160.9l-9.3 5.4M36.3 161l-9.4 5.4 12.9 3.1"/>
<path d="M36.6 168.7a1.15 1.15 0 0 1 1.4 0M36.6 168.7a.46 .46 0 0 1 0-.5 .46 .46 0 0 1 .6-.2 .59 .59 0 0 1 .6 .1 .59 .59 0 0 1 .2 .6l-.5 .2M36.7 162.6l-.1 1.4a1.46 1.46 0 0 0 2 .9M36.7 162.6a1.05 1.05 0 0 0 1.1 .8M37 162l-.3 .6M37 162.1l-.2 .4a.88 .88 0 0 0 1 .7M45 171.3l5.4 1.3M45 171l5.6 1.3a1.73 1.73 0 0 0 1 2.6 6.3 6.3 0 0 0 4.1 .4M45.7 176.4l.6 .4 .2 .4M45.7 176.4a.72 .72 0 0 1 .7 .9l-.3 .3M46.5 177.2l-.3 .5M46.5 177.2l.1 1.4"/>
<path d="M46.7 168a5.4 5.4 0 0 0-1.8 5.2 15.8 15.8 0 0 0 8.4 12.2 4.6 4.6 0 0 0 3.8 .1M50 167.9l.2 .3M50.1 167.9l.1 1.6M50.2 168a3.9 3.9 0 0 0-5.6 3.7 15.5 15.5 0 0 0 8.3 13.9 3.9 3.9 0 0 0 5.9-3.3 14 14 0 0 0-2.5-9M50.2 169.5l.3 .5M50.2 169.5l.1 .1M50.2 167.8v.3M50.2 167.8l.6 .3M50.2 168.1h.1M50.2 167.8h.1M50.2 168.1l.3 .2M50.2 168.1l.1 1.5"/>
<path d="M50.3 169.6l.2 .4M50.3 169.6l.2 .1M50.4 166.6a.58 .58 0 0 1 .4 .7 .58 .58 0 0 1-.6 .5M50.4 166.6l.1 1M50.4 172.6a1.77 1.77 0 0 0 1.2 2.5 6.4 6.4 0 0 0 4 .5M50.5 170l.2 .2M50.5 169.7h.3M50.5 169.7l.2 .5M50.5 168.3v1.4M50.5 168.3h.1M50.8 168.1l-.3 .2M50.8 169.7l.1 .4 .4-.1"/>
<path d="M50.8 168.1v1.6M50.8 168.1h.1M51.3 170.1l-.6 .1M51.3 170v.1M51.5 170l.8 1.2M51.6 169.9l-.3 .1M51.7 169.9l-.4 .2M51.8 170l.8 1.1a3.7 3.7 0 0 0-1.9 1.1l-5.6-1.4M52.2 167.3l2.3 1.3M52.2 167.3l-1.4 .8M52.2 167.3v1l1.4 .9M52.3 170.3l.6 .7 .5-.1"/>
<path d="M52.7 169.4l.8 .7M52.8 173.6a1.96 1.96 0 0 1 2.9 0M52.9 169.2l-.4 .3M52.9 168.8v.4M52.9 169.2l-.5 .2M53 172.9a1.99 1.99 0 0 1 2.7 .3 1.29 1.29 0 0 1-1.7 1 .94 .94 0 0 1-1.1-1.1zM53.5 171l.5 .4M53.5 170.1l-1.9-1.1a.47 .47 0 0 0-.4 .7l4.4 2.5M53.5 171l.2 .3M53.5 171.1a2.79 2.79 0 0 0-2.9 2.1 3.3 3.3 0 0 0 3.5 2.1 5.2 5.2 0 0 0 2.9-.8M53.6 170.5l.2 .1M53.6 169.1v1.4"/>
<path d="M53.6 169.1l.1 .1M53.7 169.2l-.1 1.3M53.7 169.2l.3 .1M53.7 168.9l-.1 .2M53.7 168.9h.1M53.8 171.1l.2 .3M53.8 168.9l-.1 .3M53.8 168.9l.3 .2M53.9 171.4a3.2 3.2 0 0 0-3.2 1.8l.1 .6M53.9 171.4l.4 .1M54 169.3h.3M54 169.3l-.2 1.3"/>
<path d="M54.1 170.6h-.3M54.1 170.6l.2-.1 1.2 .7M54.1 169.1l.2 .2M54.1 169.1l-.1 .2M54.3 169.3l-.2 1.3M54.3 169.3h.1M54.5 168.6l-.8 .3M54.5 168.6l-.7 .3M54.8 168.7l.1 .3M54.8 168.7l2.2 1.3-1.4 .9M54.8 168.7l-.7 .4M54.9 169v.9l1.2 .7"/>
<path d="M54.9 169l-.6 .3M55.4 172.1l.2 .2M55.5 171l.1 1.6M55.6 170.7l-.5 .3M55.6 170.3v.4M55.6 170.9v.3M55.6 170.9l.6 .3M55.6 171.2h.1M55.6 170.9h.1M55.6 171.2l.3 .2M55.6 171.2v1.5M55.6 175.6l3.2 4.4"/>
<path d="M55.6 172.7l.3 .5M55.6 172.7l.3 .1M55.7 175.3l-.1 .3M55.7 175.3l3.1 4.2M55.8 173.2l.3 .1M55.9 172.8h.3M55.9 172.8l.2 .5M55.9 171.4v1.4M55.9 171.4h.1M56.2 168.3v.2M56.2 171.2l-.3 .2M56.2 172.8l.1 .4h.4"/>
<path d="M56.2 171.2v1.6M56.2 171.2h.1M56.4 171.1a1.88 1.88 0 0 1 1.7 0M56.4 171.1v1a1.88 1.88 0 0 1 1.7 0M56.4 171.1l-.2 .1M56.7 173.2l-.6 .1M56.7 173.2h.1M57.1 174.7l-1.2 .5 2.7 3.7M57.2 175l-1.1 .5M58.1 171.1l1.6 .9M58.1 171.1v1M58.1 172.1l1.7 1"/>
<path d="M58.3 172.3l-1.6 .9M58.3 172.2v.1M59.7 172a3.7 3.7 0 0 0 3.4 0M59.7 172l.1 1.1M59.8 173.1a3.7 3.7 0 0 0 3.3 0M60.1 171.6a2.9 2.9 0 0 0 2.7 0M60.1 171.4a2.9 2.9 0 0 0 2.7 0M60.1 171.4v.2M60.4 171.1l-.3 .3M60.6 173.4l.3 18.8M62 166.6l-.1 1.5a1.68 1.68 0 0 0 2.6 .6l.3-.3 .1-.3-.1-1.5M62 166.6a1.66 1.66 0 0 0 2.7 .3l.1-.3"/>
<path d="M62.2 166.3a1.6 1.6 0 0 1 2.5 .3 1.51 1.51 0 0 1-2.6 0zM62.3 173.4l-.3 18.8M62.5 171.1l-1.1 .3-1-.3M62.5 171.1l.3 .3M62.8 171.4v.2M63 166.5a.41 .41 0 0 1 .5-.2 .41 .41 0 0 1 .3 .3 .41 .41 0 0 1-.4 .2 .41 .41 0 0 1-.4-.3zM63.1 172v1.1M63.2 172.9l.2 .2M63.2 172l.1 .1M63.2 172h-.1M63.2 172.9l.1 .1M63.2 172v.9"/>
<path d="M63.2 173l-.1 .1M63.3 171.3l-.5 .3M63.3 171.1v1M63.3 171.1v.1M63.3 171.1l-.5 .3M63.3 172.1h.1M63.3 171.2h.1M63.3 171.2v.9M63.3 171.2h.3M63.3 173h.3M63.3 173l.1 .1M63.3 171.2v1.8"/>
<path d="M63.4 170.9h.1M63.4 170.9l-.1 .2M63.4 173.1h.1M63.4 170.9l-.1 .3M63.4 170.9l.2 .3M63.6 173l-.1 .1M63.6 171.2v1.8M63.6 165.8h-.6a1.11 1.11 0 0 0-1 .8M63.7 165.8a1.08 1.08 0 0 1 1.1 .9M86.8 178.1l-25 14.4M86.9 177.8l-.1 .3M86.9 177.8l-24.9 14.4"/>
<path d="M87.1 177.5l-.3 .6M87.1 177.5l-.2 .3M60.9 192.2l.5 .1 .6-.1M60.9 192.2l.1 .3M61 192.5l.4 .1 .4-.1M62 192.2l-.2 .3"/>
<circle cx="134.7" cy="30.3" r="1.28"/>
<circle cx="134.7" cy="30.3" r="1.38"/>
<circle cx="134.7" cy="30.3" r="1.5"/>
<circle cx="134.7" cy="30.3" r=".5"/>
<circle cx="134.7" cy="30.3" r="1.05"/>
<circle cx="137.7" cy="33" r=".4"/>
<circle cx="137.7" cy="33" r="1.5"/>
<circle cx="137.7" cy="33" r="1.31"/>
<circle cx="137.7" cy="33" r="1.41"/>
<circle cx="142.3" cy="39.7" r=".8"/>
<circle cx="160.2" cy="32.8" r="1.31"/>
<circle cx="160.2" cy="32.8" r="1.41"/>
<circle cx="160.2" cy="32.8" r="1.5"/>
<circle cx="160.2" cy="32.8" r=".4"/>
<circle cx="178.3" cy="39.7" r=".8"/>
<circle cx="182.7" cy="33" r=".4"/>
<circle cx="182.7" cy="33" r="1.5"/>
<circle cx="182.7" cy="33" r="1.31"/>
<circle cx="182.7" cy="33" r="1.41"/>
<circle cx="185.8" cy="30.3" r="1.5"/>
<circle cx="185.8" cy="30.3" r="1.38"/>
<circle cx="185.8" cy="30.3" r=".5"/>
<circle cx="185.8" cy="30.3" r="1.05"/>
<circle cx="185.8" cy="30.3" r="1.28"/>
<circle cx="137.4" cy="45.7" r=".4"/>
<circle cx="137.4" cy="45.7" r="1.5"/>
<circle cx="137.4" cy="45.7" r="1.41"/>
<circle cx="137.4" cy="45.7" r="1.31"/>
<circle cx="137.7" cy="58.5" r=".4"/>
<circle cx="137.7" cy="58.5" r="1.5"/>
<circle cx="137.7" cy="58.5" r="1.31"/>
<circle cx="137.7" cy="58.5" r="1.41"/>
<circle cx="142.3" cy="51.7" r=".8"/>
<circle cx="160.2" cy="58.7" r="1.31"/>
<circle cx="160.2" cy="45.7" r="3.7"/>
<circle cx="160.2" cy="58.7" r="1.41"/>
<circle cx="160.2" cy="45.7" r="1.5"/>
<circle cx="160.2" cy="58.7" r="1.5"/>
<circle cx="160.2" cy="45.7" r="3.6"/>
<circle cx="160.2" cy="58.7" r=".4"/>
<circle cx="178.3" cy="51.7" r=".8"/>
<circle cx="182.7" cy="58.5" r="1.41"/>
<circle cx="182.7" cy="58.5" r=".4"/>
<circle cx="182.7" cy="58.5" r="1.5"/>
<circle cx="182.7" cy="58.5" r="1.31"/>
<circle cx="183.1" cy="45.7" r="1.41"/>
<circle cx="183.1" cy="45.7" r="1.31"/>
<circle cx="183.1" cy="45.7" r=".4"/>
<circle cx="183.1" cy="45.7" r="1.5"/>
<circle cx="134.7" cy="61.1" r="1.28"/>
<circle cx="134.7" cy="61.1" r="1.5"/>
<circle cx="134.7" cy="61.1" r="1.38"/>
<circle cx="134.7" cy="61.1" r="1.05"/>
<circle cx="134.7" cy="61.1" r=".5"/>
<circle cx="151.1" cy="66.5" r=".5"/>
<circle cx="185.8" cy="61.1" r="1.5"/>
<circle cx="185.8" cy="61.1" r=".5"/>
<circle cx="185.8" cy="61.1" r="1.05"/>
<circle cx="185.8" cy="61.1" r="1.28"/>
<circle cx="185.8" cy="61.1" r="1.38"/>
<circle cx="148.2" cy="111.2" r="10.2"/>
<circle cx="175.2" cy="111.2" r="10.2"/>
</g>
<g font-size="4.9">
<text x="226.8" y="163.3">Quantity needed: 1</text>
<text x="237.1" y="176.1">Panoptes</text>
<text x="226.6" y="181.1">Camera Enclosure</text>
<text x="232.2" y="196.9">PAN005</text>
</g>
<g font-size="3.9">
<text x="176.2" y="196.1">Plastic</text>
<text x="282.9" y="193.6">A4</text>
</g>
<g font-size="3.2" fill="#808080">
<text x="188.3" y="16.7">15.0 thru hole</text>
<text x="114.1" y="29.1">178.0</text>
<text x="114.1" y="40.9">119.0</text>
<text x="115.9" y="52.9">59.0</text>
<text x="201.7" y="55.7">8.0 thru hole</text>
<text x="120.3" y="64.7">0</text>
<text x="133.5" y="76.7" transform="rotate(-90 133.5 76.7)">0</text>
<text x="143.5" y="81.1" transform="rotate(-90 143.5 81.1)">50.0</text>
<text x="179.5" y="82.9" transform="rotate(-90 179.5 82.9)">230.0</text>
<text x="189.4" y="82.9" transform="rotate(-90 189.4 82.9)">279.8</text>
<text x="112.7" y="110.7" transform="rotate(-90 112.7 110.7)">59.9</text>
<text x="120.6" y="121.3" transform="rotate(-90 120.6 121.3)">65.5</text>
<text x="136.6" y="131.3" transform="rotate(-1 136.6 131.3)">93.0</text>
<text x="179.5" y="131.3">101.6 mm (4&quot;) thru hole</text>
<text x="138.8" y="138.3" transform="rotate(-1 138.8 138.3)">228.0</text>
</g>
<g font-size="3.2">
<text x="141.7" y="159.5">jovanovic.nem@gmail.com</text>
<text x="147.1" y="156.4">Nemanja Jovanovic</text>
<text x="153.6" y="162.7">8083334908</text>
</g>
<text font-size="2.8" x="119.8" y="162.7">0.5 mm</text>
<g font-size="2.5">
<text x="23.1" y="8.2">1</text>
<text x="72.7" y="8.2">2</text>
<text x="122.7" y="8.2">3</text>
<text x="172.7" y="8.2">4</text>
<text x="222.7" y="8.2">5</text>
<text x="272.7" y="8.2">6</text>
<text x="6.7" y="30.7">A</text>
<text x="288.7" y="30.7">A</text>
<text x="6.7" y="80.7">B</text>
<text x="288.7" y="80.7">B</text>
<text x="6.7" y="130.7">C</text>
<text x="288.7" y="129.7">C</text>
<text x="6.7" y="180.7">D</text>
<text x="23.1" y="203.2">1</text>
<text x="72.7" y="203.2">2</text>
</g>
<text font-size="2.1" x="114" y="173.3">Nem Jovanovic</text>
<g font-size="2">
<text x="105.4" y="152.6">UNLESS OTHERWISE SPECIFIED:</text>
<text x="105.4" y="155.1">DIMENSIONS ARE IN MILLIMETERS</text>
<text x="186.1" y="152.5">DEBUR AND</text>
<text x="186.1" y="155">BREAK SHARP</text>
<text x="217.4" y="154">DO NOT SCALE DRAWING</text>
<text x="258.1" y="154.2">REVISION</text>
<text x="105.4" y="157.6">SURFACE FINISH:</text>
<text x="105.4" y="160.1">TOLERANCES:</text>
<text x="186.1" y="157.5">EDGES</text>
<text x="107" y="165.4">ANGULAR:</text>
<text x="107" y="162.7">LINEAR:</text>
<text x="119.1" y="170">NAME</text>
<text x="134.8" y="169.9">SIGNATURE</text>
<text x="152" y="169.9">DATE</text>
<text x="204.8" y="170.2">TITLE:</text>
<text x="105" y="174.1">DRAWN</text>
<text x="105.2" y="178.3">CHK'D</text>
<text x="105.2" y="182.4">APPV'D</text>
<text x="105.3" y="186.8">MFG</text>
<text x="105.5" y="191.1">Q.A</text>
<text x="160.4" y="190.5">MATERIAL:</text>
<text x="204.9" y="191.6">DWG NO.</text>
<text x="160.4" y="203.5">WEIGHT:</text>
<text x="204.9" y="203.6">SCALE:1:5</text>
<text x="249.3" y="203.6">SHEET 1 OF 1</text>
</g>
</svg>
